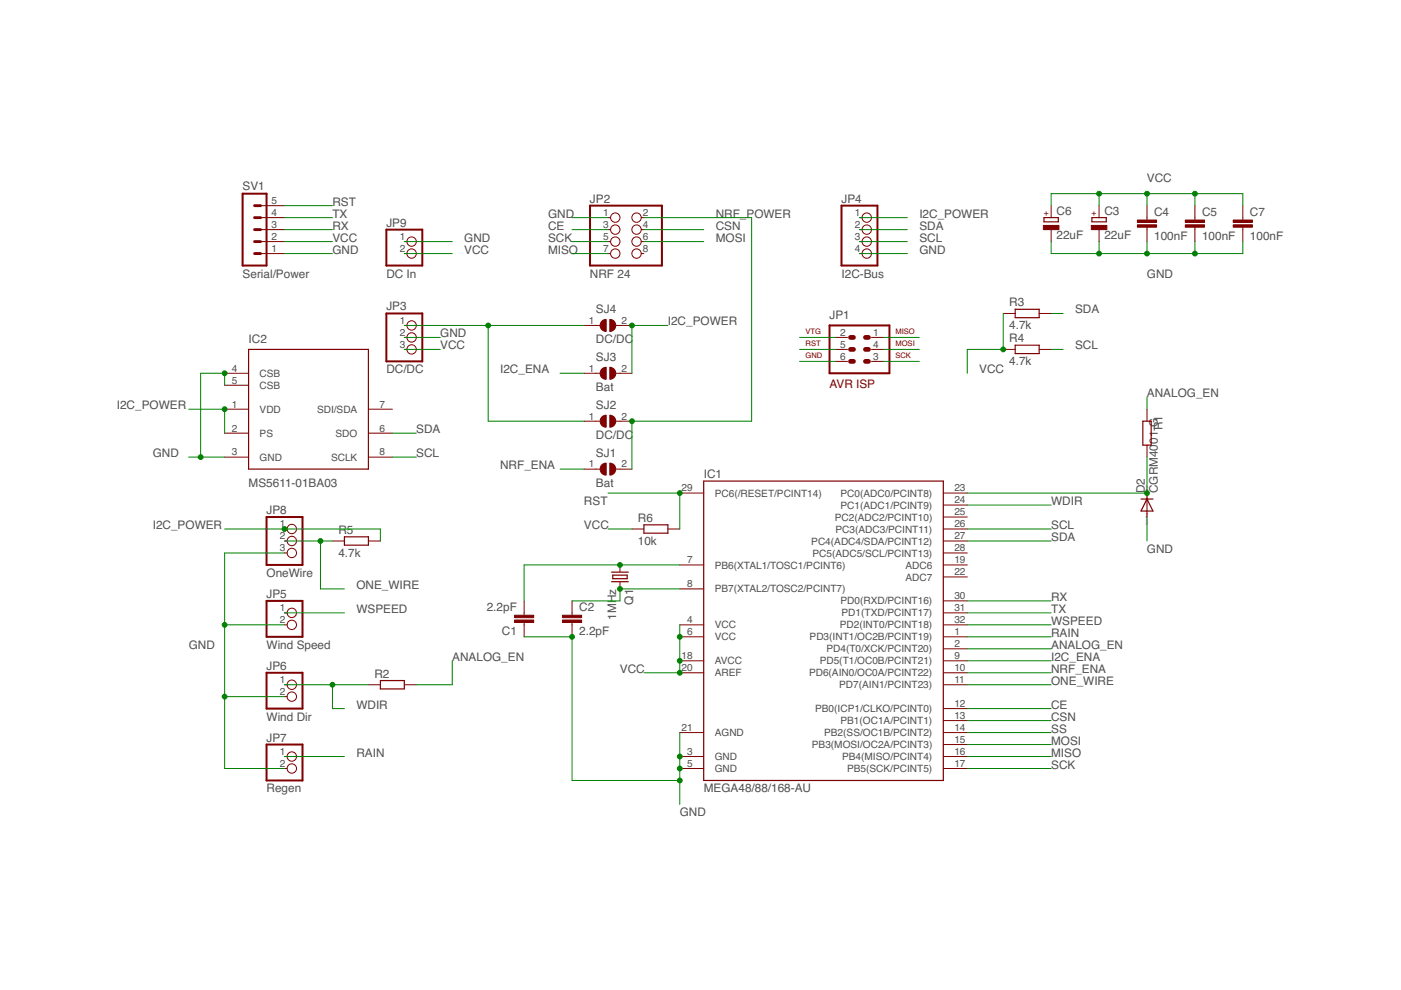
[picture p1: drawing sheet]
<svg xmlns="http://www.w3.org/2000/svg" width="297mm" height="210mm" viewBox="0 0 297 210" stroke-linecap="round" stroke-linejoin="round" font-family="sans-serif">
<path d="M51.4 41.1h5.1v15.2h-5.1zM81.9 48.7h7.6v7.6h-7.6zM125.1 43.6h15.2v12.7h-15.2zM178.4 43.6h7.6v12.7h-7.6zM81.9 66.5h7.6v10.1h-7.6zM175.9 69h12.7v10.1h-12.7zM56.5 109.6h7.6v10.2h-7.6zM56.5 127.4h7.6v7.6h-7.6zM56.5 142.6h7.6v7.6h-7.6zM56.5 157.9h7.6v7.6h-7.6z" fill="none" stroke="#800000" stroke-width=".42"/>
<path d="M180.3 71.5h.7M180.3 74.1h.7M180.3 76.6h.7M183.5 71.5h.6M183.5 74.1h.6M183.5 76.6h.6" fill="none" stroke="#800000" stroke-width="1"/>
<g fill="none" stroke="#800000" stroke-width=".21">
<path d="M55.2 53.8h5.1M55.2 51.2h5.1M55.2 48.7h5.1M55.2 46.1h5.1M55.2 43.6h5.1M85.7 53.8h.6M85.7 51.2h.6M128.9 53.8h.6M128.9 51.2h.6M128.9 48.7h.6M128.9 46.1h.6M136 53.8h.5"/>
<path d="M136 51.2h.5M136 48.7h.5M136 46.1h.5M182.2 53.8h.6M182.2 51.2h.6M182.2 48.7h.6M182.2 46.1h.6M222.9 43.6v2.5M222.9 48.7v2.5M233 43.6v2.5M233 48.7v2.5M243.2 43.6v3.1"/>
<path d="M243.2 48.2v3M253.3 43.6v3.1M253.3 48.2v3M263.5 43.6v3.1M263.5 48.2v3M47.6 79.1h5.1M85.7 71.5h.6M85.7 74.1h.6M85.7 69h.6M123.8 69h3.5M123.8 79.1h3.5M130.6 69h3.4"/>
<path d="M130.6 79.1h3.4M177.1 76.6h2.6M177.1 71.5h2.6M177.1 74.1h2.6M184.8 76.6h2.5M184.8 71.5h2.5M184.8 74.1h2.5M212.7 74.1h2.5M212.7 66.5h2.5M220.3 74.1h2.6M220.3 66.5h2.6M47.6 86.8h5.1"/>
<path d="M47.6 91.8h5.1M47.6 96.9h5.1M47.6 81.7h5.1M78.1 86.8h5.1M78.1 91.8h5.1M78.1 96.9h5.1M123.8 99.5h3.5M123.8 89.3h3.5M130.6 99.5h3.4M130.6 89.3h3.4M243.2 86.8v2.5M243.2 94.4v2.5"/>
<path d="M60.3 117.2h.6M60.3 114.7h.6M60.3 112.2h.6M70.5 114.7h2.5M78.1 114.7h2.5M131.4 119.8v1.5M134 112.2h2.5M141.6 112.2h2.5M144.1 119.8h5.1M144.1 104.5h5.1M200 119.8h5.1M200 117.2h5.1"/>
<path d="M200 114.7h5.1M200 112.2h5.1M200 109.6h5.1M200 107.1h5.1M200 104.5h5.1M243.2 104.5v5.1M60.3 132.5h.6M60.3 129.9h.6M111.1 127.4v3.1M111.1 132v3M121.3 127.4v3.1M121.3 132v3"/>
<path d="M131.4 123.3v1.6M144.1 124.9h5.1M144.1 132.5h5.1M144.1 135h5.1M200 132.5h5.1M200 137.6h5.1M200 135h5.1M200 129.9h5.1M200 127.4h5.1M200 122.3h5.1M60.3 145.2h.6M60.3 147.7h.6"/>
<path d="M78.1 145.2h2.5M85.7 145.2h2.6M144.1 155.3h5.1M144.1 142.6h5.1M144.1 140.1h5.1M200 155.3h5.1M200 142.6h5.1M200 140.1h5.1M200 157.9h5.1M200 152.8h5.1M200 150.2h5.1M200 145.2h5.1"/>
<path d="M60.3 162.9h.6M60.3 160.4h.6M144.1 162.9h5.1M144.1 160.4h5.1M200 162.9h5.1M200 160.4h5.1"/>
<circle cx="87.3" cy="51.2" r=".99"/>
<circle cx="87.3" cy="53.8" r=".99"/>
<circle cx="130.5" cy="48.7" r=".99"/>
<circle cx="130.5" cy="53.8" r=".99"/>
<circle cx="130.5" cy="46.1" r=".99"/>
<circle cx="130.5" cy="51.2" r=".99"/>
<circle cx="135" cy="53.8" r=".99"/>
<circle cx="135" cy="48.7" r=".99"/>
<circle cx="135" cy="51.2" r=".99"/>
<circle cx="135" cy="46.1" r=".99"/>
<circle cx="183.8" cy="46.1" r=".99"/>
<circle cx="183.8" cy="48.7" r=".99"/>
<circle cx="183.8" cy="51.2" r=".99"/>
<circle cx="183.8" cy="53.8" r=".99"/>
<circle cx="87.3" cy="69" r=".99"/>
<circle cx="87.3" cy="71.5" r=".99"/>
<circle cx="87.3" cy="74.1" r=".99"/>
<circle cx="61.9" cy="117.2" r=".99"/>
<circle cx="61.9" cy="112.2" r=".99"/>
<circle cx="61.9" cy="114.7" r=".99"/>
<circle cx="61.9" cy="129.9" r=".99"/>
<circle cx="61.9" cy="132.5" r=".99"/>
<circle cx="61.9" cy="145.2" r=".99"/>
<circle cx="61.9" cy="147.7" r=".99"/>
<circle cx="61.9" cy="160.4" r=".99"/>
<circle cx="61.9" cy="162.9" r=".99"/>
</g>
<g fill="none" stroke="#800000" stroke-width=".25">
<path d="M221.3 46.1h3.1v.9h-3.1zM231.5 46.1h3v.9h-3zM52.7 74.1h25.4v25.4h-25.4zM215.2 65.6h5.1v1.8h-5.1zM215.2 73.2h5.1v1.8h-5.1zM242.3 89.3h1.8v5.1h-1.8zM73 113.8h5.1v1.8h-5.1zM136.5 111.3h5.1v1.8h-5.1zM149.2 102h50.8v63.5h-50.8zM241.9 105.8h2.6M243.2 105.8l1.3 2.6h-2.6zM129.7 123.3h3.5"/>
<path d="M129.7 121.3h3.5M129.9 121.9h3.1v.8h-3.1zM80.6 144.3h5.1v1.8h-5.1z"/>
</g>
<path d="M54 48.7h1.2M54 51.2h1.2M54 53.8h1.2M54 43.6h1.2M54 46.1h1.2" fill="none" stroke="#800000" stroke-width=".61"/>
<g fill="#800000" stroke="#800000" stroke-width=".21">
<path d="M129.3 98.2a1.27 1.27 0 0 1 1.3 1.3 1.27 1.27 0 0 1-1.3 1.2z" fill-rule="evenodd"/>
<path d="M127.6 98.6l.5-.3 .4-.1v2.5a1.27 1.27 0 0 1-1.2-.7 1.27 1.27 0 0 1 .3-1.4z" fill-rule="evenodd"/>
<path d="M129.3 88a1.27 1.27 0 0 1 1.3 1.3 1.27 1.27 0 0 1-1.3 1.3z" fill-rule="evenodd"/>
<path d="M127.6 88.5l.5-.4 .4-.1v2.6a1.27 1.27 0 0 1-1.2-.8 1.27 1.27 0 0 1 .3-1.3z" fill-rule="evenodd"/>
<path d="M129.3 77.9a1.27 1.27 0 0 1 1.3 1.2 1.27 1.27 0 0 1-1.3 1.3z" fill-rule="evenodd"/>
<path d="M127.6 78.3l.5-.3 .4-.1v2.5a1.27 1.27 0 0 1-1.2-.7 1.27 1.27 0 0 1 .3-1.4z" fill-rule="evenodd"/>
<path d="M129.3 67.7a1.27 1.27 0 0 1 1.3 1.3 1.27 1.27 0 0 1-1.3 1.3z" fill-rule="evenodd"/>
<path d="M127.6 68.2l.5-.4 .4-.1v2.6a1.27 1.27 0 0 1-1.2-.8 1.27 1.27 0 0 1 .3-1.3z" fill-rule="evenodd"/>
</g>
<g fill="#800000" stroke="#800000" stroke-width=".21">
<path d="M109.1 130.5h4.1v.5h-4.1z"/>
<path d="M109.1 131.5h4.1v.5h-4.1z"/>
<path d="M119.3 131.5h4v.5h-4z"/>
<path d="M119.3 130.5h4v.5h-4z"/>
<path d="M241.2 47.7h4v.5h-4z"/>
<path d="M241.2 46.7h4v.5h-4z"/>
<path d="M251.3 47.7h4.1v.5h-4.1z"/>
<path d="M251.3 46.7h4.1v.5h-4.1z"/>
<path d="M231.4 47.8h3.3v.9h-3.3z"/>
<path d="M221.2 47.8h3.3v.9h-3.3z"/>
<path d="M261.5 47.7h4v.5h-4z"/>
<path d="M261.5 46.7h4v.5h-4z"/>
</g>
<g fill="none" stroke="#008000" stroke-width=".21">
<path d="M60.3 53.8h10.2M60.3 51.2h10.2M60.3 43.6h10.2M60.3 48.7h10.2M60.3 46.1h10.2M85.7 53.8h10.2M85.7 51.2h10.2M121.3 53.8h7.6M121.3 51.2h7.6M121.3 48.7h7.6M121.3 46.1h7.6M136.5 51.2h12.7"/>
<path d="M136.5 48.7h12.7M136.5 46.1h22.9v43.2h-25.4v10.2M182.2 53.8h10.2M182.2 51.2h10.2M182.2 48.7h10.2M182.2 46.1h10.2M222.9 51.2v2.6h40.6v-2.6M222.9 43.6v-2.5h40.6v2.5M233 41.1v2.5M233 51.2v2.6M243.2 41.1v2.5M243.2 51.2v2.6"/>
<path d="M253.3 41.1v2.5M253.3 51.2v2.6M85.7 71.5h7.6M85.7 74.1h7.6M85.7 69h38.1M103.5 69v20.3h20.3M118.7 79.1h5.1M141.6 69h-7.6v10.1M169.5 71.5h7.6M169.5 74.1h7.6M169.5 76.6h7.6M187.3 71.5h7.6"/>
<path d="M187.3 74.1h7.6M187.3 76.6h7.6M212.7 66.5v7.6h-7.6v5M222.9 74.1h2.5M222.9 66.5h2.5M40 86.8h7.6v5M40 96.9h7.6M47.6 81.7v-2.6h-5.1v17.8M83.2 91.8h5.1M83.2 96.9h5.1M118.7 99.5h5.1M243.2 96.9v7.6h-38.1"/>
<path d="M243.2 84.2v2.6M47.6 112.2h33v2.5M60.3 117.2h-12.7v45.7h12.7M60.3 114.7h10.2M67.9 114.7v10.2h5.1M128.9 104.5h15.2v7.7M128.9 112.2h5.1M144.1 119.8h-33v7.6M205.1 112.2h17.8M205.1 114.7h17.8M205.1 107.1h17.8M243.2 109.6v5.1"/>
<path d="M47.6 132.5h12.7M60.3 129.9h12.7M111.1 135h10.2v30.5h22.8M144.1 132.5v10.1h-7.6M144.1 124.9h-12.7v2.5h-10.1M205.1 127.4h17.8M205.1 129.9h17.8M205.1 135h17.8M205.1 132.5h17.8M205.1 137.6h17.8M47.6 147.7h12.7M60.3 145.2h17.8"/>
<path d="M70.5 145.2v5h2.5M95.9 140.1v5.1h-7.6M144.1 155.3v15.3M205.1 157.9h17.8M205.1 142.6h17.8M205.1 150.2h17.8M205.1 152.8h17.8M205.1 140.1h17.8M205.1 145.2h17.8M205.1 155.3h17.8M60.3 160.4h12.7M205.1 160.4h17.8"/>
<path d="M205.1 162.9h17.8"/>
</g>
<g fill="#008000" stroke="#008000" stroke-width=".21">
<circle cx="144.1" cy="104.5" r=".51"/>
<circle cx="253.3" cy="41.1" r=".51"/>
<circle cx="243.2" cy="41.1" r=".51"/>
<circle cx="233" cy="41.1" r=".51"/>
<circle cx="144.1" cy="135" r=".51"/>
<circle cx="144.1" cy="140.1" r=".51"/>
<circle cx="144.1" cy="142.6" r=".51"/>
<circle cx="212.7" cy="74.1" r=".51"/>
<circle cx="131.4" cy="119.8" r=".51"/>
<circle cx="47.6" cy="86.8" r=".51"/>
<circle cx="134" cy="69" r=".51"/>
<circle cx="60.3" cy="112.2" r=".51"/>
<circle cx="243.2" cy="104.5" r=".51"/>
<circle cx="47.6" cy="79.1" r=".51"/>
<circle cx="42.5" cy="96.9" r=".51"/>
<circle cx="233" cy="53.8" r=".51"/>
<circle cx="243.2" cy="53.8" r=".51"/>
<circle cx="253.3" cy="53.8" r=".51"/>
<circle cx="144.1" cy="160.4" r=".51"/>
<circle cx="144.1" cy="162.9" r=".51"/>
<circle cx="121.3" cy="135" r=".51"/>
<circle cx="144.1" cy="165.5" r=".51"/>
<circle cx="47.6" cy="147.7" r=".51"/>
<circle cx="47.6" cy="132.5" r=".51"/>
<circle cx="134" cy="89.3" r=".51"/>
<circle cx="103.5" cy="69" r=".51"/>
<circle cx="131.4" cy="124.9" r=".51"/>
<circle cx="67.9" cy="114.7" r=".51"/>
<circle cx="70.5" cy="145.2" r=".51"/>
</g>
<g font-size="2.5" fill="#505050">
<text x="51.4" y="40.3">SV1</text>
<text x="243.2" y="38.5">VCC</text>
<text x="70.5" y="43.6">RST</text>
<text x="70.5" y="46.1">TX</text>
<text x="116.2" y="46.1">GND</text>
<text x="125.1" y="43">JP2</text>
<text x="151.8" y="46.1">NRF_POWER</text>
<text x="178.4" y="43">JP4</text>
<text x="194.9" y="46.1">I2C_POWER</text>
<text x="224" y="45.7">C6</text>
<text x="234.2" y="45.7">C3</text>
<text x="244.7" y="45.8">C4</text>
<text x="254.9" y="45.8">C5</text>
<text x="265" y="45.8">C7</text>
<text x="70.5" y="51.2">VCC</text>
<text x="70.5" y="48.7">RX</text>
<text x="70.5" y="53.8">GND</text>
<text x="81.9" y="48">JP9</text>
<text x="98.4" y="53.8">VCC</text>
<text x="98.4" y="51.2">GND</text>
<text x="116.2" y="53.8">MISO</text>
<text x="116.2" y="51.2">SCK</text>
<text x="116.2" y="48.7">CE</text>
<text x="151.8" y="51.2">MOSI</text>
<text x="151.8" y="48.7">CSN</text>
<text x="194.9" y="48.7">SDA</text>
<text x="194.9" y="51.2">SCL</text>
<text x="194.9" y="53.8">GND</text>
<text x="224" y="50.7">22uF</text>
<text x="234.2" y="50.7">22uF</text>
<text x="244.7" y="50.8">100nF</text>
<text x="254.9" y="50.8">100nF</text>
<text x="265" y="50.8">100nF</text>
<text x="51.4" y="58.8">Serial/Power</text>
<text x="81.9" y="58.8">DC In</text>
<text x="125.1" y="58.8">NRF 24</text>
<text x="178.4" y="58.8">I2C-Bus</text>
<text x="243.2" y="58.8">GND</text>
<text x="81.9" y="65.8">JP3</text>
<text x="214" y="65">R3</text>
<text x="93.3" y="71.5">GND</text>
<text x="126.4" y="66.5">SJ4</text>
<text x="141.6" y="69">I2C_POWER</text>
<text x="175.9" y="67.7">JP1</text>
<text x="214" y="69.8">4.7k</text>
<text x="227.9" y="66.5">SDA</text>
<text x="52.7" y="72.8">IC2</text>
<text x="93.3" y="74.1">VCC</text>
<text x="126.4" y="72.8">DC/DC</text>
<text x="126.4" y="76.6">SJ3</text>
<text x="214" y="77.4">4.7k</text>
<text x="214" y="72.6">R4</text>
<text x="227.9" y="74.1">SCL</text>
<text x="81.9" y="79.2">DC/DC</text>
<text x="106" y="79.2">I2C_ENA</text>
<text x="126.4" y="83">Bat</text>
<text x="207.6" y="79.2">VCC</text>
<text x="24.8" y="86.8">I2C_POWER</text>
<text x="126.4" y="86.8">SJ2</text>
<text x="243.2" y="84.2">ANALOG_EN</text>
<text x="88.3" y="91.8">SDA</text>
<text x="126.4" y="93.1">DC/DC</text>
<text x="246.5" y="91.2" transform="rotate(-90 246.5 91.2)">R1</text>
<text x="32.4" y="96.9">GND</text>
<text x="88.3" y="96.9">SCL</text>
<text x="106" y="99.5">NRF_ENA</text>
<text x="126.4" y="96.9">SJ1</text>
<text x="149.2" y="101.2">IC1</text>
<text x="52.7" y="103.3">MS5611-01BA03</text>
<text x="123.8" y="107.1">RST</text>
<text x="126.4" y="103.3">Bat</text>
<text x="222.9" y="107.1">WDIR</text>
<text x="242.7" y="104.5" transform="rotate(-90 242.7 104.5)">D2</text>
<text x="245.5" y="104.5" transform="rotate(-90 245.5 104.5)">CGRM4001-G</text>
<text x="32.4" y="112.2">I2C_POWER</text>
<text x="56.5" y="109">JP8</text>
<text x="71.8" y="113.2">R5</text>
<text x="123.8" y="112.2">VCC</text>
<text x="135.2" y="110.7">R6</text>
<text x="222.9" y="112.2">SCL</text>
<text x="71.8" y="118">4.7k</text>
<text x="135.2" y="115.5">10k</text>
<text x="222.9" y="114.7">SDA</text>
<text x="243.2" y="117.2">GND</text>
<text x="56.5" y="122.3">OneWire</text>
<text x="75.6" y="124.9">ONE_WIRE</text>
<text x="56.5" y="126.8">JP5</text>
<text x="75.6" y="129.9">WSPEED</text>
<text x="103.2" y="129.6">2.2pF</text>
<text x="122.8" y="129.6">C2</text>
<text x="130.7" y="131.4" transform="rotate(-90 130.7 131.4)">1MHz</text>
<text x="134.2" y="128.2" transform="rotate(-90 134.2 128.2)">Q1</text>
<text x="222.9" y="127.4">RX</text>
<text x="222.9" y="129.9">TX</text>
<text x="40" y="137.6">GND</text>
<text x="56.5" y="137.6">Wind Speed</text>
<text x="106.4" y="134.6">C1</text>
<text x="122.8" y="134.6">2.2pF</text>
<text x="222.9" y="135">RAIN</text>
<text x="222.9" y="132.5">WSPEED</text>
<text x="222.9" y="137.6">ANALOG_EN</text>
<text x="56.5" y="142">JP6</text>
<text x="79.4" y="143.7">R2</text>
<text x="95.9" y="140.1">ANALOG_EN</text>
<text x="131.4" y="142.6">VCC</text>
<text x="222.9" y="140.1">I2C_ENA</text>
<text x="222.9" y="142.6">NRF_ENA</text>
<text x="222.9" y="145.2">ONE_WIRE</text>
<text x="56.5" y="152.8">Wind Dir</text>
<text x="75.6" y="150.3">WDIR</text>
<text x="222.9" y="150.3">CE</text>
<text x="222.9" y="152.8">CSN</text>
<text x="222.9" y="155.3">SS</text>
<text x="56.5" y="157.2">JP7</text>
<text x="75.6" y="160.4">RAIN</text>
<text x="222.9" y="160.4">MISO</text>
<text x="222.9" y="157.9">MOSI</text>
<text x="222.9" y="162.9">SCK</text>
<text x="56.5" y="168">Regen</text>
<text x="144.1" y="173.1">GND</text>
<text x="149.2" y="168">MEGA48/88/168-AU</text>
</g>
<text font-size="2.5" fill="#800000" x="175.9" y="82.3">AVR ISP</text>
<g font-size="2.1" fill="#505050">
<text x="57.6" y="45.8">4</text>
<text x="57.6" y="43.2">5</text>
<text x="127.9" y="45.8">1</text>
<text x="136.3" y="45.8">2</text>
<text x="181.2" y="45.8">1</text>
<text x="57.6" y="53.4">1</text>
<text x="57.6" y="50.9">2</text>
<text x="57.6" y="48.3">3</text>
<text x="84.7" y="50.9">1</text>
<text x="84.7" y="53.4">2</text>
<text x="127.9" y="48.3">3</text>
<text x="127.9" y="50.9">5</text>
<text x="127.9" y="53.4">7</text>
<text x="136.3" y="48.3">4</text>
<text x="136.3" y="50.9">6</text>
<text x="136.3" y="53.4">8</text>
<text x="181.2" y="48.3">2</text>
<text x="181.2" y="50.9">3</text>
<text x="181.2" y="53.4">4</text>
<text x="84.7" y="68.6">1</text>
<text x="84.7" y="71.2">2</text>
<text x="124.8" y="68.6">1</text>
<text x="131.8" y="68.6">2</text>
<text x="178.1" y="71.2">2</text>
<text x="185.1" y="71.2">1</text>
<text x="84.7" y="73.7">3</text>
<text x="178.1" y="73.7">5</text>
<text x="178.1" y="76.3">6</text>
<text x="185.1" y="76.3">3</text>
<text x="185.1" y="73.7">4</text>
<text x="49.2" y="78.8">4</text>
<text x="49.2" y="81.3">5</text>
<text x="55" y="79.9">CSB</text>
<text x="55" y="82.5">CSB</text>
<text x="124.8" y="78.8">1</text>
<text x="131.8" y="78.8">2</text>
<text x="49.2" y="86.4">1</text>
<text x="55" y="87.5">VDD</text>
<text x="67.2" y="87.5">SDI/SDA</text>
<text x="80.4" y="86.4">7</text>
<text x="124.8" y="89">1</text>
<text x="131.8" y="89">2</text>
<text x="49.2" y="91.5">2</text>
<text x="55" y="92.6">PS</text>
<text x="71.1" y="92.6">SDO</text>
<text x="80.4" y="91.5">6</text>
<text x="49.2" y="96.6">3</text>
<text x="55" y="97.7">GND</text>
<text x="70.2" y="97.7">SCLK</text>
<text x="80.4" y="96.6">8</text>
<text x="124.8" y="99.1">1</text>
<text x="131.8" y="99.1">2</text>
<text x="144.5" y="104.2">29</text>
<text x="151.5" y="105.3">PC6(/RESET/PCINT14)</text>
<text x="178.2" y="107.8">PC1(ADC1/PCINT9)</text>
<text x="178.2" y="105.3">PC0(ADC0/PCINT8)</text>
<text x="202.3" y="106.7">24</text>
<text x="202.3" y="104.2">23</text>
<text x="59.3" y="111.8">1</text>
<text x="177" y="110.4">PC2(ADC2/PCINT10)</text>
<text x="177.2" y="112.9">PC3(ADC3/PCINT11)</text>
<text x="202.3" y="111.8">26</text>
<text x="202.3" y="109.3">25</text>
<text x="59.3" y="114.3">2</text>
<text x="59.3" y="116.9">3</text>
<text x="145.7" y="119.4">7</text>
<text x="172" y="115.5">PC4(ADC4/SDA/PCINT12)</text>
<text x="172.2" y="118">PC5(ADC5/SCL/PCINT13)</text>
<text x="202.3" y="116.9">28</text>
<text x="202.3" y="114.3">27</text>
<text x="202.3" y="119.4">19</text>
<text x="145.7" y="124.5">8</text>
<text x="151.5" y="125.6">PB7(XTAL2/TOSC2/PCINT7)</text>
<text x="151.5" y="120.5">PB6(XTAL1/TOSC1/PCINT6)</text>
<text x="192" y="123.1">ADC7</text>
<text x="192" y="120.5">ADC6</text>
<text x="202.3" y="122">22</text>
<text x="59.3" y="129.6">1</text>
<text x="178.2" y="128.2">PD0(RXD/PCINT16)</text>
<text x="178.4" y="130.7">PD1(TXD/PCINT17)</text>
<text x="202.3" y="129.6">31</text>
<text x="202.3" y="127">30</text>
<text x="59.3" y="132.1">2</text>
<text x="145.7" y="132.1">4</text>
<text x="145.7" y="134.7">6</text>
<text x="151.5" y="133.2">VCC</text>
<text x="151.5" y="135.8">VCC</text>
<text x="171.7" y="135.8">PD3(INT1/OC2B/PCINT19)</text>
<text x="178.1" y="133.2">PD2(INT0/PCINT18)</text>
<text x="202.3" y="137.2">2</text>
<text x="202.3" y="134.7">1</text>
<text x="202.3" y="132.1">32</text>
<text x="144.5" y="142.3">20</text>
<text x="144.5" y="139.7">18</text>
<text x="151.5" y="143.4">AREF</text>
<text x="151.5" y="140.9">AVCC</text>
<text x="171.5" y="143.4">PD6(AIN0/OC0A/PCINT22)</text>
<text x="173.8" y="140.9">PD5(T1/OC0B/PCINT21)</text>
<text x="175.2" y="138.3">PD4(T0/XCK/PCINT20)</text>
<text x="202.3" y="142.3">10</text>
<text x="202.3" y="139.7">9</text>
<text x="59.3" y="144.8">1</text>
<text x="59.3" y="147.4">2</text>
<text x="177.9" y="145.9">PD7(AIN1/PCINT23)</text>
<text x="202.3" y="149.9">12</text>
<text x="202.3" y="144.8">11</text>
<text x="144.5" y="155">21</text>
<text x="172.8" y="151">PB0(ICP1/CLKO/PCINT0)</text>
<text x="178.2" y="153.6">PB1(OC1A/PCINT1)</text>
<text x="202.3" y="155">14</text>
<text x="202.3" y="152.4">13</text>
<text x="59.3" y="160.1">1</text>
<text x="145.7" y="160.1">3</text>
<text x="151.5" y="161.2">GND</text>
<text x="151.5" y="156.1">AGND</text>
<text x="172.1" y="158.6">PB3(MOSI/OC2A/PCINT3)</text>
<text x="174.7" y="156.1">PB2(SS/OC1B/PCINT2)</text>
<text x="178.6" y="161.2">PB4(MISO/PCINT4)</text>
<text x="202.3" y="160.1">16</text>
<text x="202.3" y="157.5">15</text>
<text x="59.3" y="162.6">2</text>
<text x="145.7" y="162.6">5</text>
<text x="151.5" y="163.7">GND</text>
<text x="179.6" y="163.7">PB5(SCK/PCINT5)</text>
<text x="202.3" y="162.6">17</text>
</g>
<g font-size="1.8" fill="#800000">
<text x="222.3" y="45.7" transform="rotate(-90 222.3 45.7)">+</text>
<text x="232.4" y="45.7" transform="rotate(-90 232.4 45.7)">+</text>
</g>
<g font-size="1.6" fill="#800000">
<text x="170.8" y="70.9">VTG</text>
<text x="189.8" y="70.9">MISO</text>
<text x="170.8" y="73.4">RST</text>
<text x="170.8" y="76">GND</text>
<text x="189.8" y="73.4">MOSI</text>
<text x="189.8" y="76">SCK</text>
</g>
<g font-size=".6" fill="#800080">
<text x="243.4" y="106.2" transform="rotate(-90 243.4 106.2)">SpiceOrder 2</text>
<text x="243.4" y="111.3" transform="rotate(-90 243.4 111.3)">SpiceOrder</text>
<text x="243.4" y="108.2" transform="rotate(-90 243.4 108.2)">1</text>
</g>
</svg>
